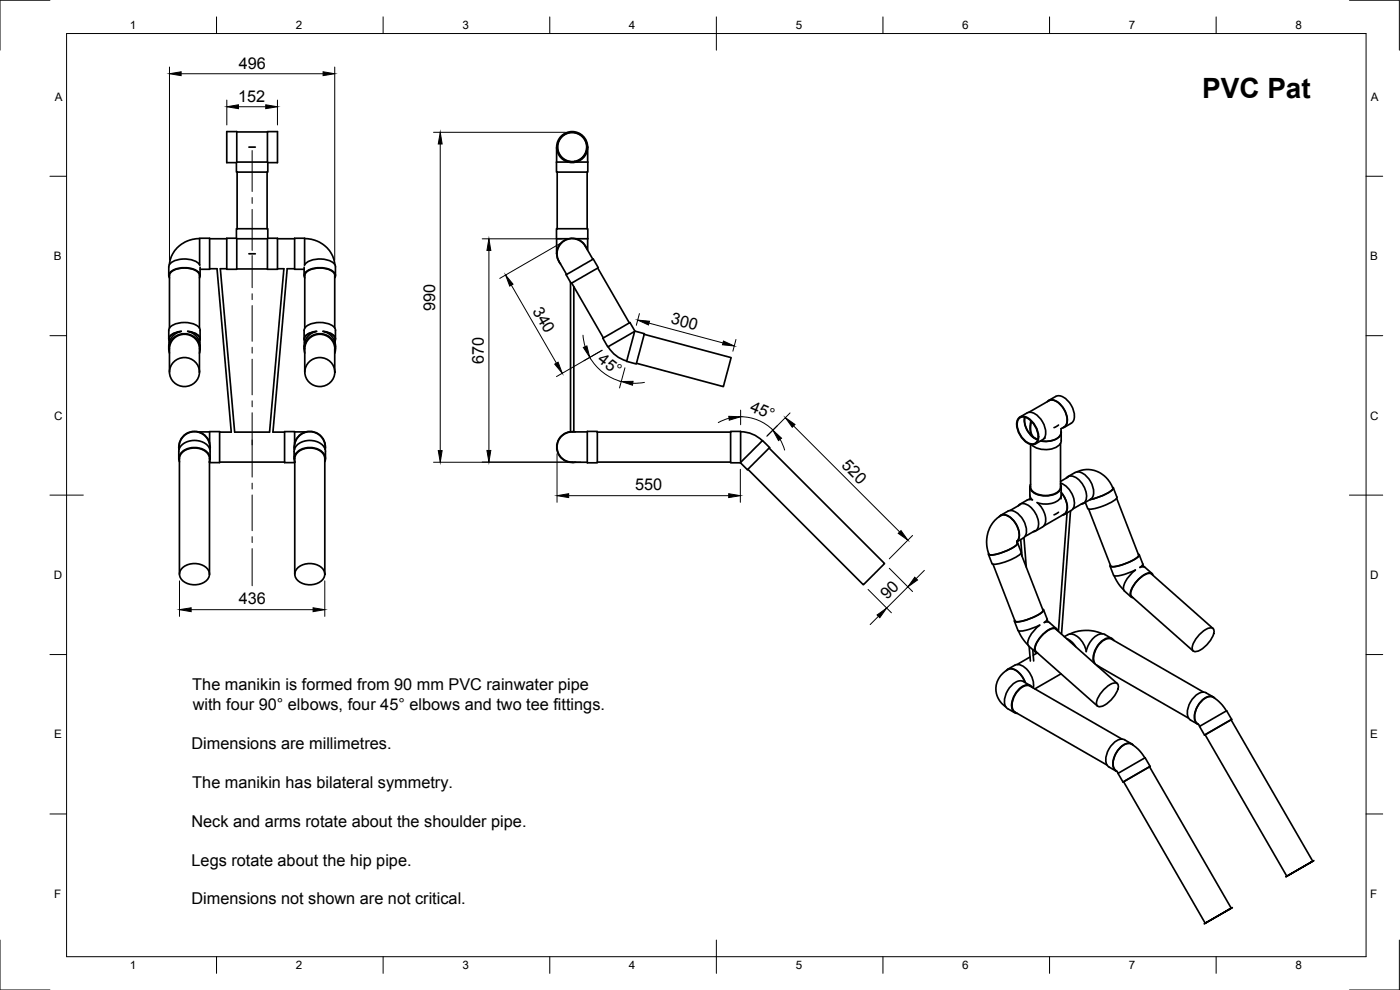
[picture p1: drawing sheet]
<svg xmlns="http://www.w3.org/2000/svg" width="420mm" height="297mm" viewBox="0 0 420 297" stroke-linecap="round" stroke-linejoin="round" font-family="sans-serif">
<!-- layer: Visible -->
<g fill="none" stroke="#000" stroke-width=".51">
<path d="M71.1 39.6h9.2M71.1 48.6h9.2M71.1 48.7v-9.2h-3v9.3h2.9v2.8h9.4v-2.8h2.9v-9.3h-3v9.2M71.2 51.6v17M74.7 44.1h1.9M80.2 51.6v17M167 48.6h3.5M167 48.6v3h9.4v-3M167 44.1v4.5M167.2 51.6v17M171 48.4h1.4M172.4 48.4a4.3 4.3 0 0 0 3-6.6 4.3 4.3 0 0 0-7.3 0 4.3 4.3 0 0 0 2.9 6.6"/>
<path d="M172.9 48.6h3.5M176.2 51.6v17M176.4 44.1v4.5M59.9 71.6l-2 .2-1.7 .5-2.6 1.6-1.1 1.2-.8 1.3-.6 1.4-.3 1.6M59.9 79.5v-8h3v9.3h-2.9M60 79.6a5.7 5.7 0 0 0-6-1.8l-1.5 .4a2.51 2.51 0 0 0-1.8 1.9v2.6M62.9 71.6h5.2M71.1 71.6h9.2M71.1 71.6v9.2h-3v-9.3h2.9v-2.9h9.4v2.9h2.9v9.3h-3v-9.2M74.7 76.1h1.9M83.3 71.6h5.1M91.4 79.6a5.7 5.7 0 0 1 5.9-1.8l1.6 .4a2.51 2.51 0 0 1 1.8 1.9v2.6"/>
<path d="M91.4 71.6l2 .2 1.7 .5 2.6 1.6 1.1 1.2 .8 1.3 .6 1.4 .3 1.6M91.4 79.5v-8h-3v9.3h2.9M167 71.6h3.5M167 71.6v-3h9.4v3M167 71.6v4.5M172.9 71.6h3.5M176.1 74.7a4.6 4.6 0 0 0-6.7-2.6 4.6 4.6 0 0 0-1.1 7.1M176.4 71.6v3.5M177.9 77.8l-1.6-2.8a4.7 4.7 0 0 0-4.3-3.3 4.7 4.7 0 0 0-4.6 2.9 7 7 0 0 0 1.5 5.8l1.1 2M50.9 83.4a1.67 1.67 0 0 1 1.1-2.4 7.6 7.6 0 0 1 7.7 .7 1.31 1.31 0 0 1 .2 1.7M50.9 98.5v-15.8a2.91 2.91 0 0 1 2.7-2.1 6.7 6.7 0 0 1 5.9 1.2l.4 .9v15.8M54 99.5l-.8 .2a2.57 2.57 0 0 0-2.4 3.2"/>
<path d="M56.8 99.5l.7 .2a2.57 2.57 0 0 1 2.5 3.2M60 80.2v2.5M60 99.1v2.6M60.1 99.1a3.1 3.1 0 0 0-2.9-2.2 7 7 0 0 0-6.2 1.3l-.3 .9v2.6M62.9 80.6h2.2l4.3 49.1h-3.5M68.1 80.6h-2l4.3 49.1h10.5l4.3-49.1h-1.9M71.1 80.7h9.2M88.4 80.6h-2.2l-4.3 49.1h3.5M91.3 80.2v2.5M91.5 98.5v-15.8a2.91 2.91 0 0 1 2.7-2.1 6.7 6.7 0 0 1 5.9 1.2l.4 .9v15.8M91.5 83.4a1.67 1.67 0 0 1 1.1-2.4 7.6 7.6 0 0 1 7.7 .7 1.31 1.31 0 0 1 .2 1.7M94.6 99.5l-.8 .2a2.6 2.6 0 0 0-2.4 3.2"/>
<path d="M97.4 99.5l2 .7a1.89 1.89 0 0 1 1.2 1.5M169.9 82.4l8.2-4.7 1.5 2.6-8.2 4.7zM171.2 84.7v44.8M171.6 84.9l9.5 16.5M172.2 86v43.5M179.4 80.4l9.5 16.5M50.8 102.2a2.09 2.09 0 0 1 1.9-2.4l1.7-.4a4.7 4.7 0 0 0-3.7 5.3M50.9 106a4.7 4.7 0 0 1 4.5-5.9 4.7 4.7 0 0 1 4.5 5.9M50.9 111.6v-7a4.5 4.5 0 0 1 4.5-4.3 4.5 4.5 0 0 1 4.5 4.3v7M60 102.2a2.09 2.09 0 0 0-2-2.4l-1.7-.4a4.6 4.6 0 0 1 3.8 4.5M60 103.9v.8M91.3 101.7v-2.6a3.1 3.1 0 0 1 2.8-2.2 7 7 0 0 1 6.2 1.3l.4 .9v2.6"/>
<path d="M91.4 102.2a2.09 2.09 0 0 1 1.9-2.4l1.7-.4a4.7 4.7 0 0 0-3.7 5.3M91.5 111.6v-7a4.5 4.5 0 0 1 4.5-4.3 4.5 4.5 0 0 1 4.5 4.3v7M91.5 106a4.7 4.7 0 0 1 4.5-5.9 4.7 4.7 0 0 1 4.5 5.9M100.6 101.7v1.2M100.6 102.2a2.09 2.09 0 0 0-1.9-2.4l-1.8-.4a4.6 4.6 0 0 1 3.8 5.3M180.9 101.5l8.2-4.7 1.4 2.5 2.9 .8-2.4 9.1-2.9-.8 2.4-9-8.1 4.7zM182.5 104a9.2 9.2 0 0 0 5.6 4.3M193.3 100.3l26.1 7-2.2 8.4-.1 .3-26.1-7M53.7 134.9a4.7 4.7 0 0 1 4.7-5.5 4.7 4.7 0 0 1 4.6 5.5M53.8 134.8a4.6 4.6 0 0 1 4.6-5.3 4.6 4.6 0 0 1 4.5 5.3M53.9 138.6a3.1 3.1 0 0 1 2.4-4 5.4 5.4 0 0 1 6.6 2.2v1.8M59.5 129.6h3.4"/>
<path d="M62.9 138.7h.1M62.9 133v-3.5h3v9.3h-3v-.3M63.1 135.5v2.1M63.1 135.5a4.2 4.2 0 0 0-4.7-3.3 4.3 4.3 0 0 0-4.7 5.4M65.9 138.6h19.5M88.3 137.6a4.1 4.1 0 0 1 1.3-4.5 5.8 5.8 0 0 1 7.7 1.1l.4 1.3v2.1M88.3 134.9a4.7 4.7 0 0 1 4.7-5.5 4.7 4.7 0 0 1 4.6 5.5M88.4 129.6h3.4M88.4 133v-3.5h-3v9.3h3v-.3M88.4 138.7h.1M88.5 138.6a3.1 3.1 0 0 1 2.4-4 5.4 5.4 0 0 1 6.6 2.2v1.8M97.6 134.1v.7"/>
<path d="M97.6 134.1a4.6 4.6 0 0 0-5-4.6 4.6 4.6 0 0 0-4.2 5.3M171.7 138.7h4.6M172.7 129.6a4.6 4.6 0 0 0-5.6 4.5 4.6 4.6 0 0 0 5.6 4.6M176.3 129.4h3v9.5h-3zM176.3 129.6h-3.3a4.6 4.6 0 0 0-5.6 3.4 4.6 4.6 0 0 0 3.5 5.6l.8 .1M179.3 129.7h40M179.3 138.6h40M219.3 129.4h3v9.4l6.5-6.6 2.2 2.1-6.7 6.6-2.1-2h-2.9zM222.3 129.5a9.2 9.2 0 0 1 6.5 2.7M230.8 134.4l34.7 34.7-2.4 2.4-4 4-34.6-34.7M305.7 125.5a2.37 2.37 0 0 1 3.3 .3 6.5 6.5 0 0 1 2.4 6.6 2.15 2.15 0 0 1-3.6 .2 6.5 6.5 0 0 1-2.4-6.7zM305.8 125.6a2.29 2.29 0 0 1 3.2 .4 6.3 6.3 0 0 1 2.3 6.2 1.87 1.87 0 0 1-2.9 .6 6.3 6.3 0 0 1-2.9-6.7z"/>
<path d="M307.5 125.1a6.5 6.5 0 0 0 2.6 6.1M307.6 125.2a6.2 6.2 0 0 0 3.9 6.6l-1.2-.4-.9-1.3-.3-1.4 .3-2.4M308.2 123.9l-2.1 1.2M308.2 123.9a4.1 4.1 0 0 1 4.7 2.7 4.1 4.1 0 0 1 0 5.4l-2.2 1.2M309.5 126.4l-.2 1.8 .2 1.9 .7 1.1 1.3 .5M311 131.8l.4 .1M313.7 131.4l-.4 .2M314.3 120.5a2.69 2.69 0 0 1 3.9 .8 6 6 0 0 1 1.8 6.3l-1.2 .8M314.7 120.2l2.1-1.3a4.1 4.1 0 0 1 4.7 2.7 4.1 4.1 0 0 1 0 5.4l-2.1 1.2M314.8 120.2a4 4 0 0 1 4.5 2.7 4 4 0 0 1 0 5.2l-.9 .5a3.4 3.4 0 0 1-3.6 3.8l-2.5-.1M314.8 120.3l-6.1 3.4M317.7 127.5l-1.4 .8"/>
<path d="M318.3 133v13.1a4 4 0 0 1-4.5 2.6 4 4 0 0 1-4.5-2.6v-12.8M318.4 129.4a2.88 2.88 0 0 1-2.8 2.8l-2 .2-1.3-.1M318.5 129.8v2.4a4 4 0 0 1-4.5 2.7l-1.5-.1-1.4-.4-1.5-1M300.4 154.7a3.8 3.8 0 0 1 4.4 2.3 4.7 4.7 0 0 1 .5 5.3M300.4 154.7l-1.1 .8-1.2 1.2-1.5 2.7-.5 2.8 .3 2.9a1.5 1.5 0 0 0 1 1.4 14.6 14.6 0 0 0 7.9-3.3v-.2M302.4 153.4a4.1 4.1 0 0 1 4.7 2.7 4.1 4.1 0 0 1 0 5.3l-1.9 1.1a4.7 4.7 0 0 0-.4-5.6 4.4 4.4 0 0 0-4.1-2.4l-.8 .5M302.5 153.4l-2.2 1.2M305.6 151.8a2.57 2.57 0 0 1 3.9 .5 6.1 6.1 0 0 1 1.8 6.5l-1.2 .8M306.2 151.4l-3.1 1.8M309.1 146.1v2.8l.7 1.1M309.1 149v.7l-.4 .2M309.3 145.3a2.18 2.18 0 0 0 1.7 3 6.8 6.8 0 0 0 7.1-1.1 1.66 1.66 0 0 0 .2-1.9"/>
<path d="M309.9 150l-1.3-.1-2.5 1.4M310.6 159.2l-3 1.8M311.2 150.8a6.5 6.5 0 0 1 2.3 6.6l-.6 .7M312.8 158.1l-2.1 1.2M317.7 153.7l-1.4 .8M318.3 145a6.5 6.5 0 0 1 3.9 7.4l-.7 .8-2.1 1.2M318.4 149v.7M318.5 146.1v2.4a3.7 3.7 0 0 1-3.8 2.7h-2.1l-1.3-.4M318.5 147.8a5.9 5.9 0 0 1 1.4 5.9l-.6 .6-6 3.5M318.5 147.8a5.9 5.9 0 0 1 1.5 5.9l-1.2 .9M320 143.5a2.57 2.57 0 0 1 3.9 .6 6.1 6.1 0 0 1 1.8 6.5l-1.2 .7M320.2 153.9l-2.6 35.5"/>
<path d="M320.5 143l2.1-1.2a4.1 4.1 0 0 1 4.7 2.7 4.1 4.1 0 0 1 0 5.3l-2.2 1.3M320.5 143.1l-2.2 1.3M321.3 153.3l-2.7 37M323.2 141.6l1.4-.5 1.6-.2 2.9 .5 1.3 .7 1.5 1.1 1.7 2.4a1.17 1.17 0 0 1-.5 1.9l-2.6 1.3-3.3 1.1M325 150.9l-3 1.8M326.7 152.7l6.6 17.1a7.9 7.9 0 0 0 5.5-1.2l1.6-.8a1.99 1.99 0 0 0 1.3-1.3M333.9 146.2l.2 .2a3.4 3.4 0 0 1-2.3 1.9l-4.7 1.6M334.1 146.4l1.1 2.7a4.8 4.8 0 0 1-3 2.3l-3.8 1.2a2.08 2.08 0 0 1-2 0l-.7-1.9M335.1 149.5l6.6 17M53.8 172.3l.1-34.7a4 4 0 0 1 4.5-3.2 4 4 0 0 1 4.5 3.2v34.7M54.6 170.5a5.5 5.5 0 0 1 7.9 .5 2.95 2.95 0 0 1-2.4 4.2 5 5 0 0 1-6.1-2.3 2.46 2.46 0 0 1 .6-2.4zM88.5 172.3v-34.7a4 4 0 0 1 4.5-3.2 4 4 0 0 1 4.5 3.2v34.7"/>
<path d="M89.2 170.5a5.5 5.5 0 0 1 7.9 .5 2.95 2.95 0 0 1-2.4 4.2 5 5 0 0 1-6.1-2.3 2.46 2.46 0 0 1 .6-2.4zM298 169.3l6.6 17M305.2 162.8l.2 .1a5.9 5.9 0 0 1-3.7 2.5 9.5 9.5 0 0 1-4.9 1.1l-.1-.5M305.3 162.3v.7M305.4 162.9l1.1 2.8a4.8 4.8 0 0 1-3 2.2l-3.9 1.3a2.08 2.08 0 0 1-1.9-.1l-1-2.7M306.3 161.9l.4 5M306.4 166l6.6 17.1a7.9 7.9 0 0 1-4.8 2.8l-1.7 .5a1.99 1.99 0 0 1-1.9-.1M307.3 161.3l.7 8.8M333.1 169.9l1.1 2.7a6.5 6.5 0 0 0 4.7-.8l1.8-.8M334.4 172.8a12.5 12.5 0 0 0 2.8 4.2M337.4 177.3l2.1 1.8M340.8 171a8.6 8.6 0 0 0-3.6 5.7l.3 .6"/>
<path d="M341.6 166.3l.3 .1a2.66 2.66 0 0 1-2.1 1.8l-.6 .3a11.5 11.5 0 0 1-6 1.5v-.5M341.9 166.5l1.1 2.7-.2 .4-.7 .7 1.3-.2 2.3 2M343 169.4l.4 .7M346 172.6a1.21 1.21 0 0 0-2-.5 8.8 8.8 0 0 0-4.8 6.4l.4 .7 .4 .1M304.4 186.4l1.1 2.7a6.5 6.5 0 0 0 4.7-.8l1.8-.7a8.6 8.6 0 0 0-3.6 5.6l.3 .7 2.1 1.8M304.6 199.6l-2.1 1.2M304.6 199.6a3.9 3.9 0 0 1 4.4 2.3l1.1 2.7v1.8M305.7 189.3a11.7 11.7 0 0 0 2.8 4.2M308.9 194l.3 4.3M309.1 197.1l-3.9 2.3M309.9 194.9l.3 3.4M311.3 195.9l-1.2 .7"/>
<path d="M312.9 182.8l.3 .1a2.66 2.66 0 0 1-2.1 1.9l-.6 .3a11.5 11.5 0 0 1-6 1.4v-.4M313.2 183l1.1 2.7M313.4 186.8l1.3-.2 2.3 2M314.2 186l.5 .6M314.3 185.7l-.2 .5-.7 .6M317.3 189.1a1.21 1.21 0 0 0-2-.4 8.8 8.8 0 0 0-4.8 6.4l.4 .6 .4 .2M319.4 191a3.1 3.1 0 0 1 4.8 .8l1.2 1.7 .6 1.9M320.1 191.6l1.4 .9 1.3 1.5M329.1 199.5l27.6 16M329.5 199.9l.3 .1M330.8 190.2a11.9 11.9 0 0 0-9.7 0M333.6 191.8l27.6 15.9"/>
<path d="M333.6 191.8a3.7 3.7 0 0 0-4.2 2.2 4.8 4.8 0 0 0-.7 5.2M333.7 191.6l-2.1-1.2a3.7 3.7 0 0 0-4.2 2l-1.1 1.8-.3 1.3M334.3 192.2a2.31 2.31 0 0 0-3.7 .2 6.7 6.7 0 0 0-2.3 6.4M360 190.4l1.2-1.1a2.76 2.76 0 0 1 2.9-.7 3.3 3.3 0 0 1-.8 3.5 6.6 6.6 0 0 1-4.9 3.4 1.2 1.2 0 0 1-.5-1.7l.6-1.4zM364 188.6l-18.4-16.4a2.84 2.84 0 0 0-3.1 1 7.8 7.8 0 0 0-3.2 5l.3 .8 18.5 16.3M302 201.2a2.65 2.65 0 0 1 3.9 .7l1.2 1.6 .6 1.3M302.5 200.9a3.9 3.9 0 0 1 4.3 2.2l.8 1.7M302.5 200.9l-1.6 1.2a6.3 6.3 0 0 0 1 10M304.6 213.7l27.7 15.9M304.7 213.7a4 4 0 0 1 0-5.2 4 4 0 0 1 4.5-2.6l27.5 15.9M309.2 205.7l-2.1-1.2a4.2 4.2 0 0 0-4.7 2.7 4.2 4.2 0 0 0 0 5.4l2.1 1.3M309.8 206.2a2.2 2.2 0 0 0-3.4 .1 6.8 6.8 0 0 0-2.6 6.6 1.68 1.68 0 0 0 1.5 1.2"/>
<path d="M318.4 202.2l-7.8 4.5M331.2 206.9l1.3-1.1a2.76 2.76 0 0 1 2.8-.7 3.3 3.3 0 0 1-.8 3.6 6.6 6.6 0 0 1-4.8 3.3 1.2 1.2 0 0 1-.5-1.7l.5-1.3zM335.3 205.1l-18.4-16.3a2.84 2.84 0 0 0-3.1 .9 7.8 7.8 0 0 0-3.2 5.1l.3 .7 18.5 16.3M357.3 216.1l2.1 1.2M364.1 209.1l-2.1-1.2a4.2 4.2 0 0 0-4.7 2.7 4.2 4.2 0 0 0 0 5.4M364.6 209.5a2.6 2.6 0 0 0-3.9 .6 6.4 6.4 0 0 0-2 6.4l1 .9M368 213.3l-1.9-2.5a5.7 5.7 0 0 0-3.1-1.8 6.4 6.4 0 0 0-4.2 7.3l1.3 1.6M369.5 216l24.5 42.4M369.5 216l-7.8 4.5M369.5 216l.1-.1-8.1 4.7 .2-.1M369.6 215.9l-1.4-2.7-5.1 2.9-3.1 1.9 1.5 2.6M337.2 234.5l7.8-4.4 24.5 42.4"/>
<path d="M339.6 223.2l-2.1-1.2a4.2 4.2 0 0 0-4.7 2.7 4.2 4.2 0 0 0 0 5.4l2.2 1.3M340.1 223.6a2.6 2.6 0 0 0-3.8 .6 6.4 6.4 0 0 0-2.1 6.3l1 1M343.6 227.4l-2-2.5a5.7 5.7 0 0 0-3.1-1.8 6.4 6.4 0 0 0-4.2 7.3l1.3 1.6M343.7 227.4l1.5 2.6M343.7 227.3l-8.2 4.8 1.5 2.6M345 230h.2l-8.2 4.6h.2l24.5 42.4M361.7 220.5l24.5 42.4M361.7 277l7.8-4.5zM386.2 262.9l7.8-4.5z"/>
<circle cx="171.7" cy="44.1" r="4.6"/>
<circle cx="171.7" cy="44.1" r="4.5"/>
<circle cx="55.4" cy="111.6" r="4.4"/>
<circle cx="96.1" cy="111.6" r="4.4"/>
</g>
<!-- layer: Border -->
<g fill="none" stroke="#000" stroke-width=".3">
<path d="M15 .1h-15v15M20 10.1h390v276.9h-390zM65 5.1v5M115 5.1v5M165 5.1v5M215 5.1v10M265 5.1v5M315 5.1v5M365 5.1v5M405 .1h15v15M15 52.9h5M410 52.9h5"/>
<path d="M15 100.7h5M410 100.7h5M15 148.6h10M405 148.6h10M15 196.4h5M410 196.4h5M15 244.2h5M410 244.2h5M0 282.1v14.9h15M65 287v5M115 287v5M165 287v5"/>
<path d="M215 282.1v9.9M265 287v5M315 287v5M365 287v5M420 282.1v14.9h-15"/>
</g>
<!-- layer: Dimensions -->
<g fill="none" stroke="#000" stroke-width=".3">
<path d="M50.9 20.1v58M54.4 22.1h42.6M68.1 30v7.5M71.6 32h8.2M83.3 30v7.5M100.5 20.1v58M130.1 39.7h39.6M132.1 43.2v92M144.7 71.7h23.9M146.7 75.1v60.1M168.8 72.7l-18.8 10.8M153.5 85.5l13.5 23.5"/>
<path d="M191.9 94.1l-.9 3.5M194.8 97l22.2 5.9M175 100.6l.6 3.4M177 107.2a15.6 15.6 0 0 0 9.5 7.3M180.7 105.1l-13.7 7.9M187.6 110.3l-1.7 6.1M193.4 114.7l-3.5 .3M220.9 101.9l-1 3.5M130.1 138.7h40.6M144.7 138.6h29.6M167.2 136.2v14.5M218.8 125.5l-3.2 1.3"/>
<path d="M222.3 123v4.5M222.3 125a13.7 13.7 0 0 1 9.7 4.1M233.4 127.6l-3.1 3.2M234.1 131.8l1.4 3.2M237.1 123.9l-7 7M238.2 127.8l31.8 31.8M170.7 148.7h48M222.2 140.8v9.9M53.9 174.3v10.6M97.5 174.3v10.6M260.5 176.9l7 7M266.9 170.5l7 7"/>
<path d="M272.5 176.1l-6.4 6.3M273.9 160.7l-7 7M277.4 171.1l-2.5 2.5M57.4 182.9h36.6M263.6 184.9l-2.4 2.5"/>
</g>
<g fill="#000" stroke="#000" stroke-width=".3">
<path d="M50.9 22.1l3.5-.6v1.2zM68.1 32l3.5-.6v1.2zM79.8 31.4l3.5 .6-3.5 .6zM97 21.5l3.5 .6-3.5 .6zM132.1 39.7l.6 3.5h-1.2zM146.7 71.7l.6 3.4h-1.2zM151.7 82.5l2.3 2.8-1 .5zM191.4 96l3.5 .4-.3 1.1zM166.5 109.2l1-.5 1.2 3.3zM175.1 104.3l1-.5 .9 3.4zM186.5 114.5l3.5-.1-.2 1.2zM217.1 102.3l3.3 1.5-3.6-.4z"/>
<path d="M131.5 135.2h1.2l-.6 3.5zM146.1 135.2h1.2l-.6 3.4zM218.7 124.9l3.6 .1-3.4 1.1zM231.9 129.1l2.6 2.4-.9 .7zM235.7 125.3l2.9 2.1-.8 .8zM167.2 148.7l3.5-.6v1.2zM218.7 148.1l3.5 .6-3.5 .6zM270.4 159.2l2.1 2.9-2.9-2.1zM274.5 173.2l.9 .8-2.9 2.1zM53.9 182.9l3.5-.5v1.1zM94 182.4l3.5 .5-3.5 .6zM263.2 184.5l2.9-2.1-2.1 2.9z"/>
</g>
<!-- layer: Center Lines -->
<g fill="none" stroke="#000" stroke-width=".3">
<path d="M75.7 45.2v12.3M75.7 59.3v1.8M75.7 62.8v12.3M75.7 76.7v9.6M75.7 88.1v1.8M75.7 91.7v10.7M75.7 104.2v1.8M75.7 107.8v10.7M75.7 120.3v1.8M75.7 123.8v19.4M75.7 145v1.7M75.7 148.5v10.7"/>
<path d="M75.7 161v1.8M75.7 164.6v11.2"/>
</g>
<text font-size="8.4" x="360.8" y="29.3">PVC Pat</text>
<g font-size="4.9">
<text x="71.7" y="20.6">496</text>
<text x="71.5" y="30.5">152</text>
<text x="130.6" y="93.3" transform="rotate(-90 130.6 93.3)">990</text>
<text x="159.7" y="93.2" transform="rotate(60 159.7 93.2)">340</text>
<text x="201.1" y="97" transform="rotate(15 201.1 97)">300</text>
<text x="145.2" y="109.2" transform="rotate(-90 145.2 109.2)">670</text>
<text x="179.1" y="108.4" transform="rotate(37 179.1 108.4)">45°</text>
<text x="224.8" y="123.3" transform="rotate(23 224.8 123.3)">45°</text>
<text x="252.3" y="139.7" transform="rotate(45 252.3 139.7)">520</text>
<text x="190.6" y="147.2">550</text>
<text x="71.7" y="181.4">436</text>
<text x="266.3" y="180.1" transform="rotate(-45 266.3 180.1)">90</text>
<text x="57.7" y="207.1">The manikin is formed from 90 mm PVC rainwater pipe</text>
<text x="57.8" y="213">with four 90° elbows, four 45° elbows and two tee fittings.</text>
<text x="57.5" y="224.7">Dimensions are millimetres.</text>
<text x="57.7" y="236.4">The manikin has bilateral symmetry.</text>
<text x="57.5" y="248">Neck and arms rotate about the shoulder pipe.</text>
<text x="57.5" y="259.7">Legs rotate about the hip pipe.</text>
<text x="57.5" y="271.4">Dimensions not shown are not critical.</text>
</g>
<g font-size="3.5">
<text x="39" y="8.8">1</text>
<text x="88.8" y="8.8">2</text>
<text x="138.8" y="8.8">3</text>
<text x="188.7" y="8.8">4</text>
<text x="238.8" y="8.8">5</text>
<text x="288.7" y="8.8">6</text>
<text x="338.8" y="8.8">7</text>
<text x="388.8" y="8.8">8</text>
<text x="16.4" y="30.2">A</text>
<text x="411.4" y="30.2">A</text>
<text x="16.2" y="78">B</text>
<text x="411.2" y="78">B</text>
<text x="16.2" y="125.9">C</text>
<text x="411.2" y="125.9">C</text>
<text x="16.2" y="173.7">D</text>
<text x="411.2" y="173.7">D</text>
<text x="16.2" y="221.6">E</text>
<text x="411.2" y="221.6">E</text>
<text x="16.2" y="269.4">F</text>
<text x="411.2" y="269.4">F</text>
<text x="39" y="290.8">1</text>
<text x="88.8" y="290.8">2</text>
<text x="138.8" y="290.8">3</text>
<text x="188.7" y="290.8">4</text>
<text x="238.8" y="290.8">5</text>
<text x="288.7" y="290.8">6</text>
<text x="338.8" y="290.8">7</text>
<text x="388.8" y="290.8">8</text>
</g>
</svg>
